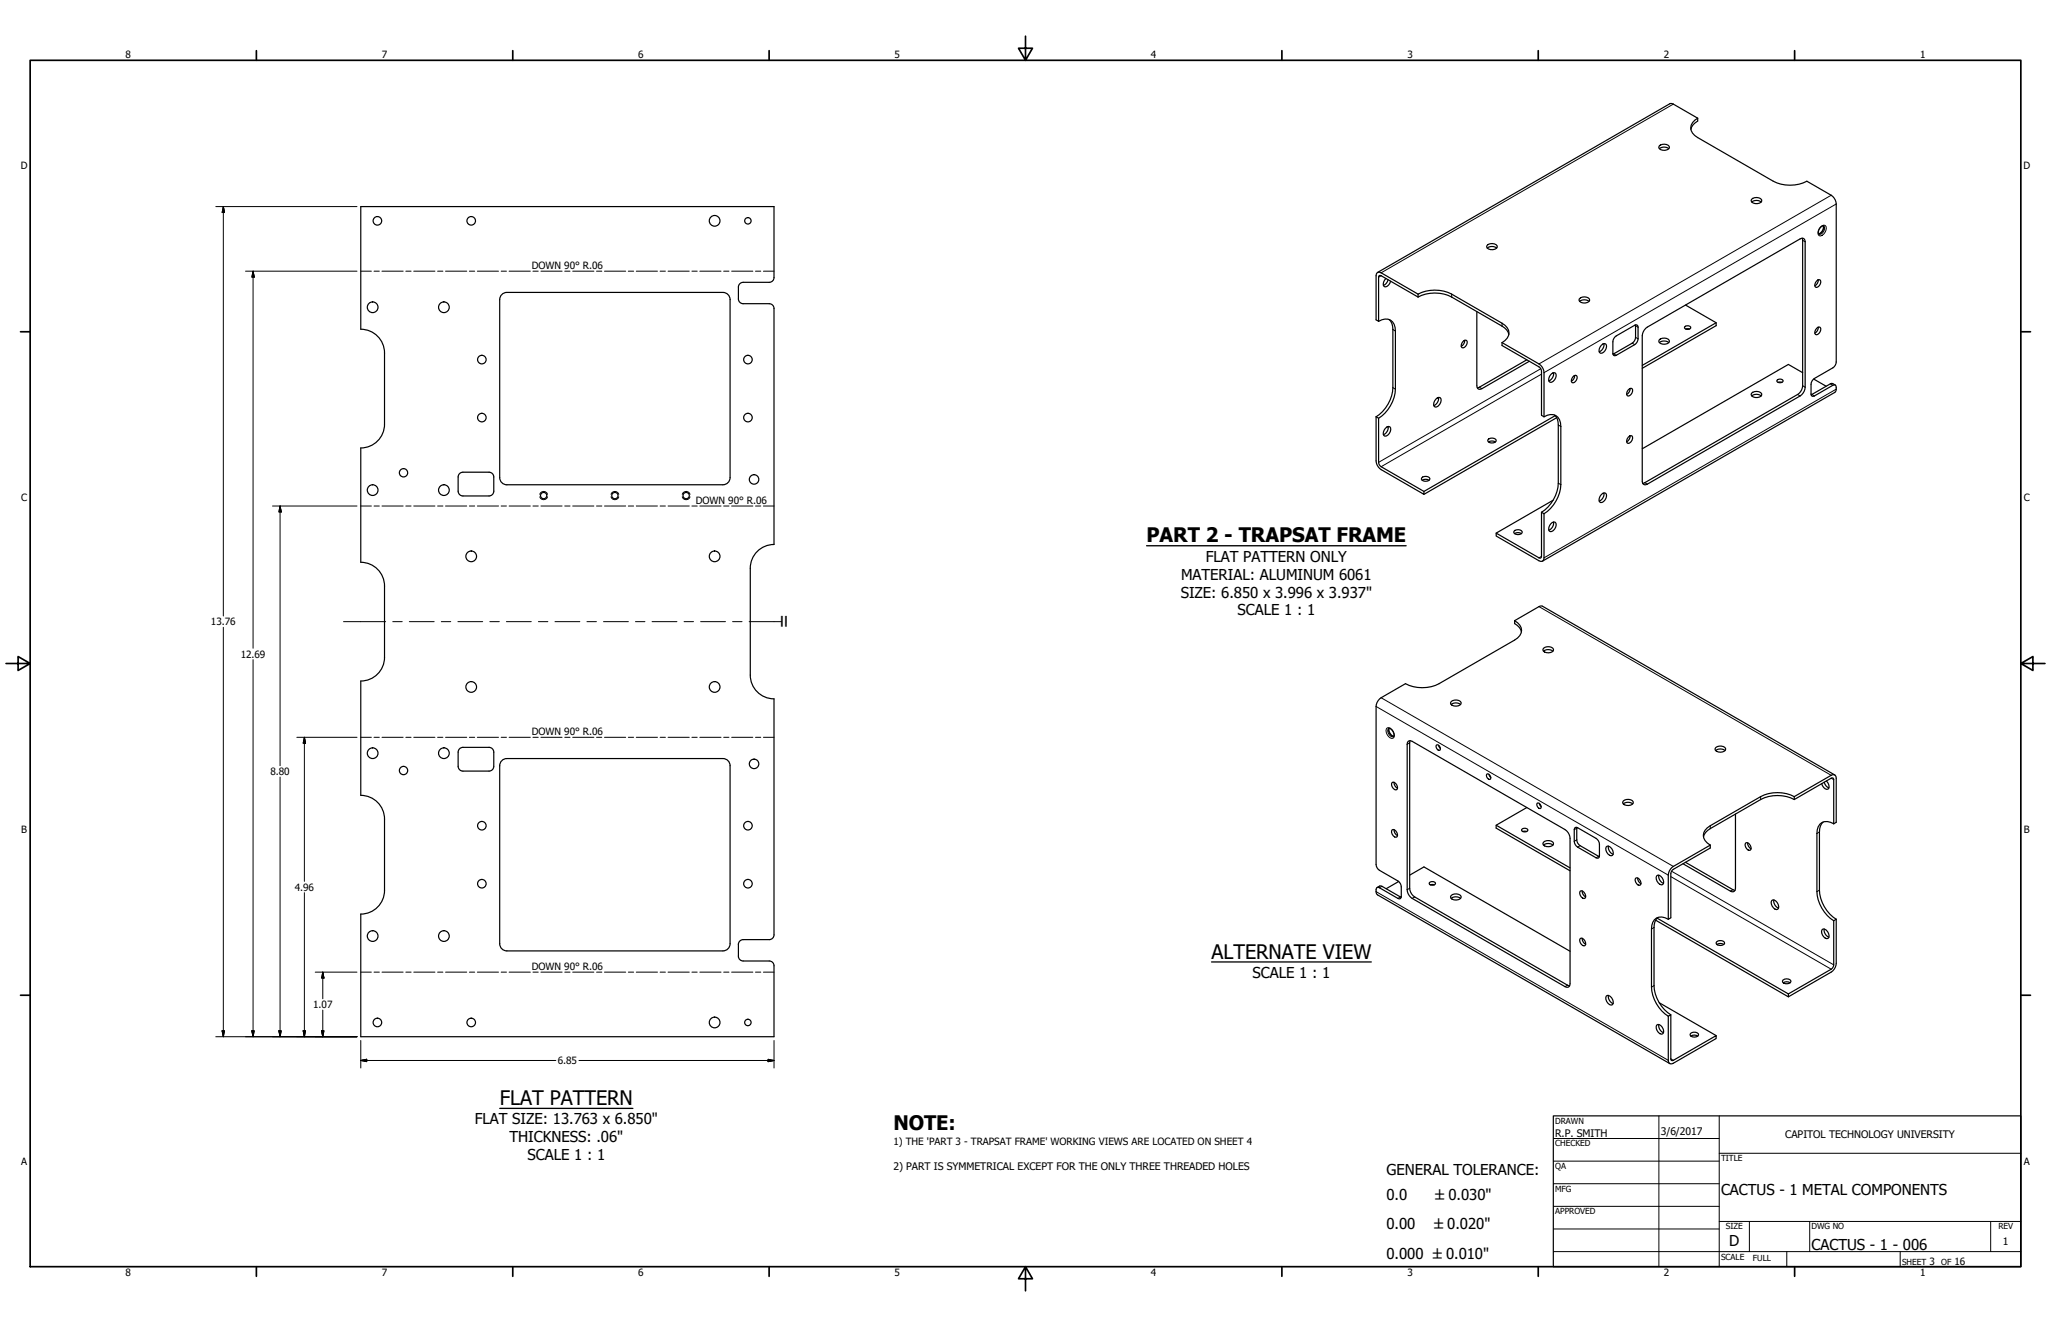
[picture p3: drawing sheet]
<svg xmlns="http://www.w3.org/2000/svg" width="864mm" height="559mm" viewBox="0 0 864 559" stroke-linecap="round" stroke-linejoin="round" font-family="sans-serif">
<!-- layer: Visible Narrow (ANSI) -->
<g fill="none" stroke="#000" stroke-width=".51">
<path d="M714.8 49.8l-10.2-6-1.5-.1-123.1 71M714.8 49.8a4.3 4.3 0 0 0-2.9 4.1 4.3 4.3 0 0 0 2.9 4l31.8 18.4a15.7 15.7 0 0 0 14.2 0l10.2 5.9a4.7 4.7 0 0 1 2.2 3.7v66.5a3.1 3.1 0 0 1-1.4 2.5l-7.8 4.5a3.1 3.1 0 0 0-1.4 2.4v4.1l.4 .9 .4 .1 8.4-4.7 1-.1 .4 1a2.13 2.13 0 0 1-.7 2.1l-123 71.1M714.8 49.8v1.2a5.4 5.4 0 0 0-2.8 3.5M698.6 61.5a2.99 2.99 0 0 1 4.3 .2v.5a2.73 2.73 0 0 1-4.5-.1zM698.7 62.6a3.2 3.2 0 0 1 4 0M151.9 87h174l-.1 30.4-.9 1.2-1 .3h-11l-1 .3-.9 1.2-.1 5.5 .3 1 1.2 .9 11.5 .1 1 .3 .9 1.2 .1 99.9a10 10 0 0 0-10 10v45a10 10 0 0 0 10 10l-.1 99.9-.9 1.2-1 .3-11.5 .1-1.2 .9-.3 1 .1 5.5 .9 1.2 1 .3h11l1 .2 .9 1.2 .1 30.5h-174v-51.7a10 10 0 0 0 10-10v-30a10 10 0 0 0-10-10v-48.1a10 10 0 0 0 10-10v-30a10 10 0 0 0-10-10v-48.2a10 10 0 0 0 10-10v-30a10 10 0 0 0-10-10zM737.5 84a2.99 2.99 0 0 1 4.3 .1v.6a2.73 2.73 0 0 1-4.5-.2zM737.6 85.1a3.2 3.2 0 0 1 4 0M767.7 95.1a2.91 2.91 0 0 1-2 3.4M767.9 95.1a2.59 2.59 0 0 0-2 3.5M583.6 117.3a2.64 2.64 0 0 0-.7 3.4 2.33 2.33 0 0 0 2.6-2.3M584.5 117.8a3.2 3.2 0 0 1-2 2.4"/>
<path d="M626.1 103.4a2.99 2.99 0 0 1 4.3 .1v.6a2.73 2.73 0 0 1-4.4-.2zM626.2 104.5a3.2 3.2 0 0 1 4 0M758.8 100.3l.2 62.1a4.7 4.7 0 0 1-2.1 3.7l-65.2 37.5M764.9 118.4l1.1-.6 .4 .1a2.07 2.07 0 0 1-2 3 2.02 2.02 0 0 1 .5-2.5zM765.6 117.8a2.69 2.69 0 0 1-1.5 2.6M211.1 124.3l1-.9 1.3-.3h91l1.9 .7 .8 1 .3 1.3v75l-.7 1.9-1 .8-1.3 .3h-91l-1.9-.6-.8-1-.3-1.4v-75zM580.5 135.3a4.3 4.3 0 0 1 5-.5 4.3 4.3 0 0 1 2 4.6v24.5a15.6 15.6 0 0 1-7 12.2M584.9 134.5a5.4 5.4 0 0 1 1.6 4.3v24.5a15.6 15.6 0 0 1-7.1 12.2M597.1 125.1l-15.6-9-.7-.1-.3 .7v18.6M597.1 123.9l-15.6-9a1.3 1.3 0 0 0-1.5-.2 1.3 1.3 0 0 0-.6 1.4v18.6l1.1 .6M597.1 125.1a15.6 15.6 0 0 1 14.1 0l21.3 12.2a5.4 5.4 0 0 1 2.8 3.5M597.1 123.9a15.7 15.7 0 0 1 14.1 0l21.3 12.2a4.3 4.3 0 0 1 2.9 4.1 4.3 4.3 0 0 1-2.9 4.1"/>
<path d="M597.1 123.9v1.2M621.8 131.2v31.2a1.3 1.3 0 0 0 .7 1.4 1.3 1.3 0 0 0 1.5-.1l19.9-11.6M665 125.8a2.99 2.99 0 0 1 4.3 .2v.5a2.72 2.72 0 0 1-4.4-.1zM665.1 126.9a3.2 3.2 0 0 1 4 0M688.6 136.8l.1 5.3a3.1 3.1 0 0 1-1.4 2.4l-8.1 4.6M693 138.2l65-37.6a1.3 1.3 0 0 1 1.5-.1 1.3 1.3 0 0 1 .6 1.3v61.3a4.6 4.6 0 0 1-2.1 3.6l-64.4 37.2a1.3 1.3 0 0 1-1.5 .1 1.3 1.3 0 0 1-.6-1.3v-61.3a4.8 4.8 0 0 1 1.5-3.2zM709.3 137.7a1.48 1.48 0 0 1 1.4-.6 1.48 1.48 0 0 1 1.2 1 1.48 1.48 0 0 1-1.4 .7 1.48 1.48 0 0 1-1.2-1.1zM709.7 128.5l12.9 7.4v1.2l-31.1 18M709.8 138.6h1.6M722.6 135.9l-31.1 18M764.9 138.3l1.1-.6 .4 .1a2.07 2.07 0 0 1-2 3 2.03 2.03 0 0 1 .5-2.5zM765.6 137.8a2.67 2.67 0 0 1-1.5 2.5"/>
<path d="M616 143.9l.5-.5h1a2.07 2.07 0 0 1-2 3 2.03 2.03 0 0 1 .5-2.5zM616.7 143.3a2.7 2.7 0 0 1-1.4 2.5M632.5 144.3l15.5 9a4.7 4.7 0 0 1 2.1 3.6v18.6M632.5 144.3v1.2l15.5 9 .8 .8 .3 1v18.6l1 .6M642.9 151.5l-20.9 11.8M653 157.7l.7-.6h1.1a2.69 2.69 0 0 1-2.1 3.9 2 2 0 0 1 .3-3.3zM654.1 157a3.2 3.2 0 0 1-2 3.4M662.3 158.6l1.1-.6 .4 .2a2.01 2.01 0 0 1-1.9 2.9 1.97 1.97 0 0 1 .4-2.5zM663 158.1a2.64 2.64 0 0 1-1.4 2.4M674.2 145.4l1.3-.7 .6 .1a2.7 2.7 0 0 1-2.2 4 2.01 2.01 0 0 1 .3-3.4zM675.3 144.7a3.2 3.2 0 0 1-1.9 3.4M680 141.9l8.9-5.1 .7 .4 .1 .6v4.9a3.1 3.1 0 0 1-1.4 2.4l-7.8 4.5-1 .1-.4-.9v-4.9z"/>
<path d="M698.6 143.2a2.99 2.99 0 0 1 4.3 .1v.6a2.73 2.73 0 0 1-4.5-.2zM698.7 144.3a3.2 3.2 0 0 1 4 0M748.5 159.9a1.48 1.48 0 0 1 2.3 .7 1.47 1.47 0 0 1-1.4 .6 1.47 1.47 0 0 1-1.2-1zM759 156.9l-6-3.4-61.5 35.5M763.7 159.6l5.2 3M579.4 175.5l1.1 .6v18.6l.3 1 .7 .8 18.1 10.4v1.3l-18.1-10.4a4.6 4.6 0 0 1-2.1-3.7zM584.5 179.6a3.2 3.2 0 0 1-2 3.4M604.6 168.1l.6-.6h1.2a2.7 2.7 0 0 1-2.1 3.9 2.01 2.01 0 0 1 .3-3.3zM605.7 167.4a3.2 3.2 0 0 1-2 3.4M650.1 175.5a4.3 4.3 0 0 1 5-.5 4.3 4.3 0 0 1 2.1 4.6v24.5a15.7 15.7 0 0 1-7.1 12.2M654.6 174.8a5.4 5.4 0 0 1 1.5 4.2v24.5a15.6 15.6 0 0 1-7 12.2M654.9 175l-55.3 31.9"/>
<path d="M655.5 175.9l-55.9 32.3M685.6 164.1l1.1-.6 .5 .2a2.07 2.07 0 0 1-2 2.9 2.02 2.02 0 0 1 .4-2.5zM686.4 163.6a2.71 2.71 0 0 1-1.5 2.5M737.5 165.7a2.99 2.99 0 0 1 4.3 .1v.5a2.73 2.73 0 0 1-4.5-.1zM737.6 166.7a3.2 3.2 0 0 1 4 0M748.6 161h1.7M772.8 162.1l-1.1-.6-1 .1-8.1 4.7M193.5 199.4l1.4-.5h11l1 .2 .7 .7 .3 1v6l-.3 1.1-.7 .7-1 .2h-11l-1-.2-.7-.7-.3-1.1v-6zM583.4 180.3l1.3-.7 .5 .1a2.7 2.7 0 0 1-2.1 4 2 2 0 0 1 .3-3.4zM626.5 185.2a2.29 2.29 0 0 1 3.5 .2 2.02 2.02 0 0 1-3.6 .2zM626.8 186.1a2.68 2.68 0 0 1 2.9 0M685.6 184.1l.6-.5h1a2.07 2.07 0 0 1-2 3 2.02 2.02 0 0 1 .4-2.5z"/>
<path d="M686.4 183.5a2.69 2.69 0 0 1-1.5 2.5M598.6 201.3a2.28 2.28 0 0 1 3.5 .2 2.02 2.02 0 0 1-3.6 .3zM598.8 202.2a2.68 2.68 0 0 1 2.9 0M649.1 215.7v18.6l-.3 .7-.8-.1-18-10.4v1.2l18 10.4a1.3 1.3 0 0 0 1.5 .2 1.3 1.3 0 0 0 .6-1.4v-18.6M649.1 215.7l1 .6M653.9 210.7l-23.9 13.8M654.1 219.8a3.2 3.2 0 0 1-2 3.5M674.2 208.3l1.3-.8 .6 .2a2.7 2.7 0 0 1-2.2 3.9 2.01 2.01 0 0 1 .3-3.3zM675.3 207.6a3.2 3.2 0 0 1-1.9 3.4M637.5 223.7a2.28 2.28 0 0 1 3.5 .3 2.02 2.02 0 0 1-3.6 .2zM637.7 224.7a2.71 2.71 0 0 1 2.9 0M653 220.5l.7-.5 1.1-.1a2.69 2.69 0 0 1-2.1 4 2 2 0 0 1 .3-3.4z"/>
<path d="M637.8 261.4a4.3 4.3 0 0 1 2.9 4 4.3 4.3 0 0 1-2.9 4.1l-31.9 18.4a15.6 15.6 0 0 1-14.1 0l-10.3 5.9a4.6 4.6 0 0 0-2.1 3.7v66.5a3.1 3.1 0 0 0 1.4 2.5l7.8 4.5a3.1 3.1 0 0 1 1.4 2.4v4.1l-.4 .9-.4 .1-8.4-4.7-1-.1-.4 1a2.12 2.12 0 0 0 .6 2.1l123.1 71.1M637.8 261.4v1.2a5.4 5.4 0 0 1 2.8 3.5M637.8 261.4l10.2-6 1.5-.1 123 71M649.9 273a2.93 2.93 0 0 1 4.2 .4 2.5 2.5 0 0 1-4.3 .7zM649.9 274.2a3.2 3.2 0 0 1 4 0M611 295.5a2.93 2.93 0 0 1 4.2 .4 2.5 2.5 0 0 1-4.3 .6zM611 296.7a3.2 3.2 0 0 1 4 0M193.5 315.3l1.4-.6h11l1 .3 .7 .7 .3 1v6l-.3 1-.7 .7-1 .3h-11l-1-.3-.7-.7-.3-1v-6zM584.7 306.7a2.6 2.6 0 0 1 2 3.5M584.9 306.7a2.91 2.91 0 0 0 2 3.4M592.9 312.2l.5-.3 1.2 .3 64.4 37.1a4.7 4.7 0 0 1 2.1 3.7v61.3a1.3 1.3 0 0 1-.6 1.3 1.3 1.3 0 0 1-1.5-.1l-64.4-37.2a4.6 4.6 0 0 1-2.1-3.6v-61.3zM593.8 311.9l-.2 62.1a4.7 4.7 0 0 0 2.1 3.7l65.2 37.5"/>
<path d="M604.8 313.8l.3-.2a1.44 1.44 0 0 1 1.2 .9 1.44 1.44 0 0 1-.3 1.5 1.71 1.71 0 0 1-1.2-2.2zM605.7 313.8l.8 1.4M722.4 314.9a2.92 2.92 0 0 1 4.2 .4 2.5 2.5 0 0 1-4.3 .6zM722.4 316.1a3.2 3.2 0 0 1 4 0M211.1 320.5l1-.8 1.3-.3h91l1.9 .7 .8 1 .3 1.3v75l-.7 1.9-1 .8-1.3 .3h-91l-1.9-.6-.8-1.1-.3-1.3v-75zM586.2 329.5a2.02 2.02 0 0 1 2 3 2.02 2.02 0 0 1-2-3zM587 329.4a2.68 2.68 0 0 0 1.4 2.6M626 326l.3-.1a1.44 1.44 0 0 1 1.2 .9 1.44 1.44 0 0 1-.2 1.5 1.69 1.69 0 0 1-1.3-2.3zM626.9 326.1l.8 1.3M647.2 338.3l.3-.2a1.45 1.45 0 0 1 1.3 .9 1.45 1.45 0 0 1-.3 1.5 1.7 1.7 0 0 1-1.3-2.2zM648.1 338.3l.8 1.4M683.5 337.3a2.93 2.93 0 0 1 4.2 .4 2.5 2.5 0 0 1-4.3 .7z"/>
<path d="M683.5 338.5a3.2 3.2 0 0 1 4 0M755.5 335.5l15.5-9a1.3 1.3 0 0 1 1.5-.2 1.3 1.3 0 0 1 .7 1.4v18.6l-1.1 .6M755.5 336.7l15.5-9 .8-.1 .3 .7v18.6M755.5 336.7a15.6 15.6 0 0 0-14.2 0l-21.2 12.2a5.4 5.4 0 0 0-2.8 3.5M755.5 335.5a15.7 15.7 0 0 0-14.2 0l-21.2 12.2a4.3 4.3 0 0 0-2.9 4.1 4.3 4.3 0 0 0 2.9 4.1M755.5 335.5v1.2M768.1 329.4a3.2 3.2 0 0 0 2 2.4M769 328.9a2.64 2.64 0 0 1 .7 3.4 2.33 2.33 0 0 1-2.7-2.3M586.2 349.4a2.02 2.02 0 0 1 2 3 2.02 2.02 0 0 1-2-3zM587 349.4a2.67 2.67 0 0 0 1.4 2.5M630 347.5l31.1 18M641 349a1.48 1.48 0 0 1 2.3 .7 1.48 1.48 0 0 1-1.4 .6 1.48 1.48 0 0 1-1.2-1z"/>
<path d="M641.2 350.2h1.6M642.9 340.1l-12.9 7.4v1.2l31.1 18M649.9 354.7a2.93 2.93 0 0 1 4.2 .4 2.5 2.5 0 0 1-4.3 .6zM649.9 355.9a3.2 3.2 0 0 1 4 0M663.3 348.5l1 .1 7.8 4.4a3.1 3.1 0 0 1 1.4 2.5v4.9l-.4 .9-.5 .1-8.3-4.7a3.1 3.1 0 0 1-1.4-2.4v-4.9zM664 348.4l-.1 5.3a3.1 3.1 0 0 0 1.4 2.4l8.1 4.6M676.3 356.6l.5-.3a2.72 2.72 0 0 1 2.1 3.9 2.62 2.62 0 0 1-2.6-3.6zM677.2 356.3a3.2 3.2 0 0 0 2 3.4M720.1 355.9v1.2l-15.5 9-.8 .8-.3 1v18.6l-1 .6M720.1 355.9l-15.5 9a4.6 4.6 0 0 0-2.1 3.6v18.6M730.7 342.8v31.2a1.3 1.3 0 0 1-.6 1.4 1.3 1.3 0 0 1-1.5-.1l-20-11.6M735.1 355a2.02 2.02 0 0 1 2 2.9 2.01 2.01 0 0 1-2-2.9z"/>
<path d="M735.9 354.9a2.71 2.71 0 0 0 1.4 2.5M767.7 346.1a5.4 5.4 0 0 0-1.6 4.3v24.5a15.6 15.6 0 0 0 7.1 12.2M772.1 346.9a4.3 4.3 0 0 0-5-.5 4.3 4.3 0 0 0-2.1 4.6v24.5a15.6 15.6 0 0 0 7.1 12.2M579.8 373.7l1.1-.6 1 .1 8.1 4.7M588.9 371.2l-5.2 3M593.6 368.5l6-3.4 61.5 35.5M601.8 371.8a1.48 1.48 0 0 1 1.4-.6 1.48 1.48 0 0 1 1.2 1 1.48 1.48 0 0 1-1.4 .6 1.48 1.48 0 0 1-1.2-1zM602.3 372.6h1.6M611 377.1a2.93 2.93 0 0 1 4.2 .4 2.5 2.5 0 0 1-4.3 .7zM611 378.3a3.2 3.2 0 0 1 4 0M665.4 375.2a2.02 2.02 0 0 1 2 3 2.02 2.02 0 0 1-2-3zM666.2 375.2a2.69 2.69 0 0 0 1.5 2.5"/>
<path d="M688.8 369.8a1.96 1.96 0 0 1 1.9 2.9 1.96 1.96 0 0 1-1.9-2.9zM689.6 369.7a2.65 2.65 0 0 0 1.4 2.4M697.5 368.9l.5-.4a2.73 2.73 0 0 1 2.1 4 2.61 2.61 0 0 1-2.6-3.6zM698.5 368.5a3.2 3.2 0 0 0 1.9 3.5M709.7 363.1l20.9 11.8M746 379.3l.4-.3a2.72 2.72 0 0 1 2.1 3.9 2.62 2.62 0 0 1-2.5-3.6zM746.9 379a3.2 3.2 0 0 0 2 3.4M665.4 395.2a2.02 2.02 0 0 1 2 3 2.02 2.02 0 0 1-2-3zM666.2 395.1a2.7 2.7 0 0 0 1.5 2.5M697.1 387.5l55.9 32.3M697.7 386.6l55.3 31.9M698 386.3a5.4 5.4 0 0 0-1.6 4.3v24.5a15.6 15.6 0 0 0 7.1 12.2"/>
<path d="M702.5 387.1a4.3 4.3 0 0 0-5-.5 4.3 4.3 0 0 0-2.1 4.6v24.5a15.7 15.7 0 0 0 7.1 12.2M722.9 396.6a2.09 2.09 0 0 1 3.3 .6 2.07 2.07 0 0 1-3.6-.2zM722.9 397.7a2.68 2.68 0 0 1 2.9 0M767.2 391.5l.4-.3a2.72 2.72 0 0 1 2.2 3.9 2.62 2.62 0 0 1-2.6-3.6zM768.1 391.2a3.2 3.2 0 0 0 2 3.4M773.2 387.1v18.6a4.6 4.6 0 0 1-2.2 3.7l-18 10.4v-1.3l18-10.4 .8-.8 .3-1v-18.6M773.2 387.1l-1.1 .6M676.3 419.5l.5-.3a2.72 2.72 0 0 1 2.1 3.9 2.62 2.62 0 0 1-2.6-3.6zM677.2 419.2a3.2 3.2 0 0 0 2 3.4M750.8 412.7a2.09 2.09 0 0 1 3.3 .6 2.07 2.07 0 0 1-3.6-.2zM750.9 413.8a2.68 2.68 0 0 1 2.9 0M697.5 431.7l.5-.3a2.73 2.73 0 0 1 2.1 4 2.61 2.61 0 0 1-2.6-3.7z"/>
<path d="M698.5 431.4a3.2 3.2 0 0 0 1.9 3.5M698.6 422.3l24 13.8M702.5 427.9l1-.6v18.6l.3 .7 .8-.1 18-10.4v1.2l-18 10.4a1.3 1.3 0 0 1-1.5 .2 1.3 1.3 0 0 1-.6-1.4zM711.9 435.1a2.09 2.09 0 0 1 3.3 .7 2.07 2.07 0 0 1-3.6-.2zM712 436.3a2.68 2.68 0 0 1 2.9 0"/>
<circle cx="158.9" cy="93" r="1.8"/>
<circle cx="198.4" cy="93" r="1.8"/>
<circle cx="300.9" cy="93" r="2.25"/>
<circle cx="314.9" cy="93" r="1.35"/>
<circle cx="156.9" cy="129.4" r="2.25"/>
<circle cx="186.9" cy="129.4" r="2.25"/>
<circle cx="202.9" cy="151.4" r="1.8"/>
<circle cx="314.9" cy="151.4" r="1.8"/>
<circle cx="202.9" cy="175.9" r="1.8"/>
<circle cx="314.9" cy="175.9" r="1.8"/>
<circle cx="169.9" cy="199.1" r="1.75"/>
<circle cx="156.9" cy="206.4" r="2.25"/>
<circle cx="186.9" cy="206.4" r="2.25"/>
<circle cx="228.9" cy="208.7" r="1.32"/>
<circle cx="258.9" cy="208.7" r="1.32"/>
<circle cx="288.9" cy="208.7" r="1.32"/>
<circle cx="317.5" cy="201.9" r="2"/>
<circle cx="198.4" cy="234.3" r="2.25"/>
<circle cx="300.9" cy="234.3" r="2.25"/>
<circle cx="198.4" cy="289.3" r="2.25"/>
<circle cx="300.9" cy="289.3" r="2.25"/>
<circle cx="156.9" cy="317.2" r="2.25"/>
<circle cx="186.9" cy="317.2" r="2.25"/>
<circle cx="169.9" cy="324.5" r="1.75"/>
<circle cx="317.5" cy="321.7" r="2"/>
<circle cx="202.9" cy="347.7" r="1.8"/>
<circle cx="314.9" cy="347.7" r="1.8"/>
<circle cx="202.9" cy="372.1" r="1.8"/>
<circle cx="314.9" cy="372.1" r="1.8"/>
<circle cx="156.9" cy="394.2" r="2.25"/>
<circle cx="186.9" cy="394.2" r="2.25"/>
<circle cx="158.9" cy="430.6" r="1.8"/>
<circle cx="198.4" cy="430.6" r="1.8"/>
<circle cx="300.9" cy="430.6" r="2.25"/>
<circle cx="314.9" cy="430.6" r="1.35"/>
</g>
<!-- layer: Hidden (ANSI) -->
<path d="M227.3 208.2a1.72 1.72 0 0 1 1.6-1.3 1.72 1.72 0 0 1 1.7 1.3M227.3 209.2a1.72 1.72 0 0 0 1.6 1.2 1.72 1.72 0 0 0 1.7-1.2M257.3 208.2a1.71 1.71 0 0 1 1.6-1.3 1.71 1.71 0 0 1 1.7 1.3M257.3 209.2a1.71 1.71 0 0 0 1.6 1.2 1.71 1.71 0 0 0 1.7-1.2M287.3 208.2a1.71 1.71 0 0 1 1.6-1.3 1.71 1.71 0 0 1 1.6 1.3M287.3 209.2a1.71 1.71 0 0 0 1.6 1.2 1.71 1.71 0 0 0 1.6-1.2" fill="none" stroke="#000" stroke-width=".42"/>
<!-- layer: Border (ANSI) -->
<g fill="none" stroke="#000" stroke-width=".42">
<path d="M151.9 114.2h4.5M157.5 114.2h2.2M160.8 114.2h9M170.9 114.2h2.2M174.2 114.2h8.9M184.3 114.2h2.2M187.6 114.2h8.9M197.6 114.2h2.3M201 114.2h8.9M211 114.2h2.3M214.4 114.2h8.9M224.4 114.2h2.2"/>
<path d="M227.8 114.2h8.9M237.8 114.2h2.2M241.1 114.2h9M251.2 114.2h2.2M254.5 114.2h9M264.6 114.2h2.2M267.9 114.2h8.9M278 114.2h2.2M281.3 114.2h8.9M291.3 114.2h2.3M294.7 114.2h8.9M304.7 114.2h2.2"/>
<path d="M308.1 114.2h8.9M318.1 114.2h2.2M321.4 114.2h4.5M151.9 213.1h4.5M157.5 213.1h2.2M160.8 213.1h9M170.9 213.1h2.2M174.2 213.1h8.9M184.3 213.1h2.2M187.6 213.1h8.9M197.6 213.1h2.3M201 213.1h8.9"/>
<path d="M211 213.1h2.3M214.4 213.1h8.9M224.4 213.1h2.2M227.8 213.1h8.9M237.8 213.1h2.2M241.1 213.1h9M251.2 213.1h2.2M254.5 213.1h9M264.6 213.1h2.2M267.9 213.1h8.9M278 213.1h2.2M281.3 213.1h8.9"/>
<path d="M291.3 213.1h2.3M294.7 213.1h8.9M304.7 213.1h2.2M308.1 213.1h8.9M318.1 213.1h2.2M321.4 213.1h4.5M151.9 310.5h4.5M157.5 310.5h2.2M160.8 310.5h9M170.9 310.5h2.2M174.2 310.5h8.9M184.3 310.5h2.2"/>
<path d="M187.6 310.5h8.9M197.6 310.5h2.3M201 310.5h8.9M211 310.5h2.3M214.4 310.5h8.9M224.4 310.5h2.2M227.8 310.5h8.9M237.8 310.5h2.2M241.1 310.5h9M251.2 310.5h2.2M254.5 310.5h9M264.6 310.5h2.2"/>
<path d="M267.9 310.5h8.9M278 310.5h2.2M281.3 310.5h8.9M291.3 310.5h2.3M294.7 310.5h8.9M304.7 310.5h2.2M308.1 310.5h8.9M318.1 310.5h2.2M321.4 310.5h4.5M151.9 409.4h4.5M157.5 409.4h2.2M160.8 409.4h9"/>
<path d="M170.9 409.4h2.2M174.2 409.4h8.9M184.3 409.4h2.2M187.6 409.4h8.9M197.6 409.4h2.3M201 409.4h8.9M211 409.4h2.3M214.4 409.4h8.9M224.4 409.4h2.2M227.8 409.4h8.9M237.8 409.4h2.2M241.1 409.4h9"/>
<path d="M251.2 409.4h2.2M254.5 409.4h9M264.6 409.4h2.2M267.9 409.4h8.9M278 409.4h2.2M281.3 409.4h8.9M291.3 409.4h2.3M294.7 409.4h8.9M304.7 409.4h2.2M308.1 409.4h8.9M318.1 409.4h2.2M321.4 409.4h4.5"/>
</g>
<!-- layer: Symbol (ANSI) -->
<path d="M482.8 229.8h109.3M510.1 405.1h67.3M210.4 466.7h56.1" fill="none" stroke="#000" stroke-width=".55"/>
<!-- layer: Visible Narrow (ANSI) -->
<g fill="none" stroke="#000" stroke-width=".42">
<path d="M704.6 43.8l-123.1 71.1M766.6 95.6l1.3-.8 .6 .1a2.89 2.89 0 0 1-2.5 4.4 2.5 2.5 0 0 1 .6-3.7zM767.7 95.1a2.54 2.54 0 0 1-2 3.4M767.9 95.1a2.31 2.31 0 0 1-2 3.5M771 82.2l-123 71.1M773.2 85.9l-123.1 71M581.5 116.1l-1 .6M759 101.2l1.1 .6M586.5 138.8l1 .6M611.2 123.9v1.2M632.5 136.1v1.2M688.7 137.2l1 .6"/>
<path d="M648.8 155.3l-68.3 39.4M649.1 157.5l-67.6 39M679.5 149l1 .6M687.3 144.5l1 .6M688.7 142.1l1 .6M586.5 163.3l1 .6M622.9 163.1l1.1 .6M656.1 179l1.1 .6M756.9 166.1l1.1 .6M759 162.4l1.1 .7M762.9 166.1l1.1 .6M770.7 161.6l1.1 .6"/>
<path d="M773.2 163.9l-123.1 71M656.1 203.5l1.1 .6M692.6 203.3l1 .6M649.1 234.3l-1.1 .6M648 255.4l123 71.1M579.4 297.5l123.1 71M581.5 293.8l123.1 71.1M584.1 306.5a2.89 2.89 0 0 1 2.5 4.3 2.88 2.88 0 0 1-2.5-4.3zM584.7 306.7a2.31 2.31 0 0 0 2 3.5M584.9 306.7a2.54 2.54 0 0 0 1.9 3.4M593.6 312.8l-1.1 .6M741.3 335.5v1.2"/>
<path d="M771 327.7l1.1 .6M663.9 353.7l-1 .6M663.9 348.8l-1 .6M665.3 356.1l-1 .6M720.1 347.7v1.2M766.1 350.4l-1.1 .6M579.4 375.5l123.1 71M581.9 373.2l-1.1 .6M589.7 377.7l-1.1 .6M593.6 374l-1.1 .7M595.7 377.7l-1.1 .6M673.1 360.6l-1 .6"/>
<path d="M703.5 369.1l67.5 39M703.8 366.9l68.3 39.4M729.7 374.7l-1.1 .6M766.1 374.9l-1.1 .6M696.4 390.6l-1 .6M660 414.9l-1 .6M696.4 415.1l-1 .6M703.5 445.9l1.1 .6"/>
</g>
<!-- layer: Border (ANSI) -->
<g fill="none" stroke="#000" stroke-width=".71">
<path d="M431.8 15.2v10.2l-2.9-5.1h5.8l-2.9 5.1M12.7 25.4h838.2v508h-838.2zM107.9 21.3v4.1M215.9 21.3v4.1M323.8 21.3v4.1M539.8 21.3v4.1M647.7 21.3v4.1M755.6 21.3v4.1M8.6 139.7h4.1M850.9 139.7h4.1M2.5 279.4h10.2l-5.1-2.9v5.8l5.1-2.9M850.9 279.4l5.1 2.9v-5.8l-5.1 2.9h10.2"/>
<path d="M8.6 419.1h4.1M850.9 419.1h4.1M107.9 533.4v4.1M215.9 533.4v4.1M323.8 533.4v4.1M431.8 533.4l2.9 5.1h-5.8l2.9-5.1v10.2M539.8 533.4v4.1M647.7 533.4v4.1M755.6 533.4v4.1"/>
</g>
<!-- layer: Visible (ANSI) -->
<g fill="none" stroke="#000" stroke-width=".42">
<path d="M654 479.4h69.9M698.5 469.9v63.5M723.9 469.9v63.5M654 488.9h69.9M654 498.5h69.9M723.9 485.6h127M654 508h69.9M654 517.5h69.9M723.9 514.3h127M736.6 514.3v12.7M762 514.3v12.7M838.2 514.3v12.7"/>
<path d="M654 527h196.9M752.3 527v6.4M800.1 527v6.4"/>
</g>
<path d="M654 469.9h196.9v63.5h-196.9z" fill="none" stroke="#000" stroke-width=".51"/>
<!-- layer: Center Mark (ANSI) -->
<g fill="none" stroke="#000" stroke-width=".42">
<path d="M144.6 261.8h17.8M165.4 261.8h4M172.4 261.8h10.4M185.8 261.8h4M192.8 261.8h10.5M206.3 261.8h3.9M213.2 261.8h10.5M226.7 261.8h4M233.7 261.8h10.4M247.1 261.8h4M254.1 261.8h10.5M267.6 261.8h4"/>
<path d="M274.6 261.8h10.4M288 261.8h4M295 261.8h10.5M308.5 261.8h4M315.5 261.8h13.6"/>
</g>
<!-- layer: Centerline (ANSI) -->
<g fill="none" stroke="#000" stroke-width=".42">
<path d="M90.9 87h59.4M94 87l.5 2.5h-1zM94 87v172.4M103.4 114.2h46.9M106.6 114.2l.5 2.5h-1zM106.6 114.2v158.8M114.7 213.1h35.6M117.9 213.1l.5 2.5h-1zM117.9 213.1v109.3M94 264.2v172.4M106.6 277.8v158.8M125 310.5h25.3"/>
<path d="M128.2 310.5l.5 2.5h-1zM128.2 310.5v60.6M117.9 327.2v109.4M128.2 375.9v60.7M132.7 409.4h17.6M135.9 409.4l.5 2.5h-1zM135.9 409.4v11.2M90.9 436.6h59.4M93.5 434.1h1l-.5 2.5zM106.1 434.1h1l-.5 2.5zM117.4 434.1h1l-.5 2.5zM127.7 434.1h1l-.5 2.5z"/>
<path d="M135.4 434.1h1l-.5 2.5zM135.9 425.4v11.2M151.9 438.2v11.5M325.9 438.2v11.5M151.9 446.6l2.5-.5v1zM151.9 446.6h82.1M243.8 446.6h82.1M323.4 446.1l2.5 .5-2.5 .5z"/>
</g>
<g fill="#000" stroke="#000" stroke-width=".42">
<path d="M94 87l.5 2.5zM94 87l.5 2.5h-1zM106.6 114.2l.5 2.5zM106.6 114.2l.5 2.5h-1zM117.9 213.1l.5 2.5zM117.9 213.1l.5 2.5h-1zM128.2 310.5l.5 2.5zM128.2 310.5l.5 2.5h-1zM135.9 409.4l.5 2.5zM135.9 409.4l.5 2.5h-1zM93.5 434.1l.5 2.5zM93.5 434.1h1l-.5 2.5z"/>
<path d="M106.1 434.1l.5 2.5zM106.1 434.1h1l-.5 2.5zM117.4 434.1l.5 2.5zM117.4 434.1h1l-.5 2.5zM127.7 434.1l.5 2.5zM127.7 434.1h1l-.5 2.5zM135.4 434.1l.5 2.5zM135.4 434.1h1l-.5 2.5zM151.9 446.6l2.5-.5zM151.9 446.6l2.5-.5v1zM323.4 447.1l2.5-.5zM323.4 446.1l2.5 .5-2.5 .5z"/>
</g>
<g font-size="8.4">
<text x="482.8" y="228.4">PART 2 - TRAPSAT FRAME</text>
<text x="327.6" y="258.7" transform="rotate(90 327.6 258.7)">=</text>
<text x="510.1" y="403.7">ALTERNATE VIEW</text>
<text x="210.4" y="465.4">FLAT PATTERN</text>
<text x="376.2" y="475.9">NOTE:</text>
</g>
<g font-size="6.3">
<text x="507.7" y="236.6">FLAT PATTERN ONLY</text>
<text x="497.3" y="244.1">MATERIAL: ALUMINUM 6061</text>
<text x="497.1" y="251.6">SIZE: 6.850 x 3.996 x 3.937&quot;</text>
<text x="521.1" y="259.1">SCALE 1 : 1</text>
<text x="527.4" y="411.8">SCALE 1 : 1</text>
<text x="199.9" y="473.5">FLAT SIZE: 13.763 x 6.850&quot;</text>
<text x="214.5" y="481">THICKNESS: .06&quot;</text>
<text x="222.1" y="488.5">SCALE 1 : 1</text>
<text x="583.8" y="494.7">GENERAL TOLERANCE:</text>
<text x="724.7" y="503.4">CACTUS - 1 METAL COMPONENTS</text>
<text x="583.8" y="505.2">0.0</text>
<text x="583.8" y="517.7">0.00</text>
<text x="728.1" y="524.9">D</text>
<text x="762.8" y="526.2">CACTUS - 1 - 006</text>
<text x="583.8" y="530.1">0.000 ±0.010&quot;</text>
</g>
<g font-size="6">
<text x="604.3" y="505.2">±0.030&quot;</text>
<text x="603.8" y="517.7">±0.020&quot;</text>
</g>
<g font-size="4.4">
<text x="654.8" y="478.6">R.P. SMITH</text>
<text x="699.3" y="478">3/6/2017</text>
<text x="751.7" y="479.4">CAPITOL TECHNOLOGY UNIVERSITY</text>
<text x="376.2" y="492.5">2) PART IS SYMMETRICAL EXCEPT FOR THE ONLY THREE THREADED HOLES</text>
<text x="843.4" y="524.2">1</text>
</g>
<g font-size="4.2">
<text x="52.8" y="24.4">8</text>
<text x="160.8" y="24.4">7</text>
<text x="268.7" y="24.4">6</text>
<text x="376.7" y="24.4">5</text>
<text x="484.6" y="24.4">4</text>
<text x="592.6" y="24.4">3</text>
<text x="700.5" y="24.4">2</text>
<text x="808.5" y="24.4">1</text>
<text x="8.7" y="71.4">D</text>
<text x="852" y="71.4">D</text>
<text x="223.9" y="113.3">DOWN 90° R.06</text>
<text x="8.9" y="211.1">C</text>
<text x="293" y="212.2">DOWN 90° R.06</text>
<text x="852.2" y="211.1">C</text>
<text x="88.8" y="263.3">13.76</text>
<text x="101.3" y="276.9">12.69</text>
<text x="223.9" y="309.6">DOWN 90° R.06</text>
<text x="113.9" y="326.3">8.80</text>
<text x="8.9" y="350.8">B</text>
<text x="852.2" y="350.8">B</text>
<text x="124.1" y="375">4.96</text>
<text x="223.9" y="408.5">DOWN 90° R.06</text>
<text x="131.8" y="424.5">1.07</text>
<text x="234.8" y="448.1">6.85</text>
<text x="376.2" y="482.1">1) THE 'PART 3 - TRAPSAT FRAME' WORKING VIEWS ARE LOCATED ON SHEET 4</text>
<text x="8.9" y="490.5">A</text>
<text x="852.2" y="490.5">A</text>
<text x="812.4" y="532.6">3</text>
<text x="822.9" y="532.6">16</text>
<text x="52.8" y="537.5">8</text>
<text x="160.8" y="537.5">7</text>
<text x="268.7" y="537.5">6</text>
<text x="376.7" y="537.5">5</text>
<text x="484.6" y="537.5">4</text>
<text x="592.6" y="537.5">3</text>
<text x="700.5" y="537.5">2</text>
<text x="808.5" y="537.5">1</text>
</g>
<g font-size="3.5">
<text x="654.8" y="473.2">DRAWN</text>
<text x="654.8" y="482.8">CHECKED</text>
<text x="724.7" y="488.9">TITLE</text>
<text x="654.8" y="492.3">QA</text>
<text x="654.8" y="501.8">MFG</text>
<text x="654.8" y="511.4">APPROVED</text>
<text x="726.7" y="517.7">SIZE</text>
<text x="762.8" y="517.7">DWG NO</text>
<text x="841.4" y="517.7">REV</text>
<text x="724.7" y="530.4">SCALE</text>
<text x="738.1" y="531.2">FULL</text>
<text x="800.9" y="532.6">SHEET</text>
<text x="817.3" y="532.6">OF</text>
</g>
</svg>
